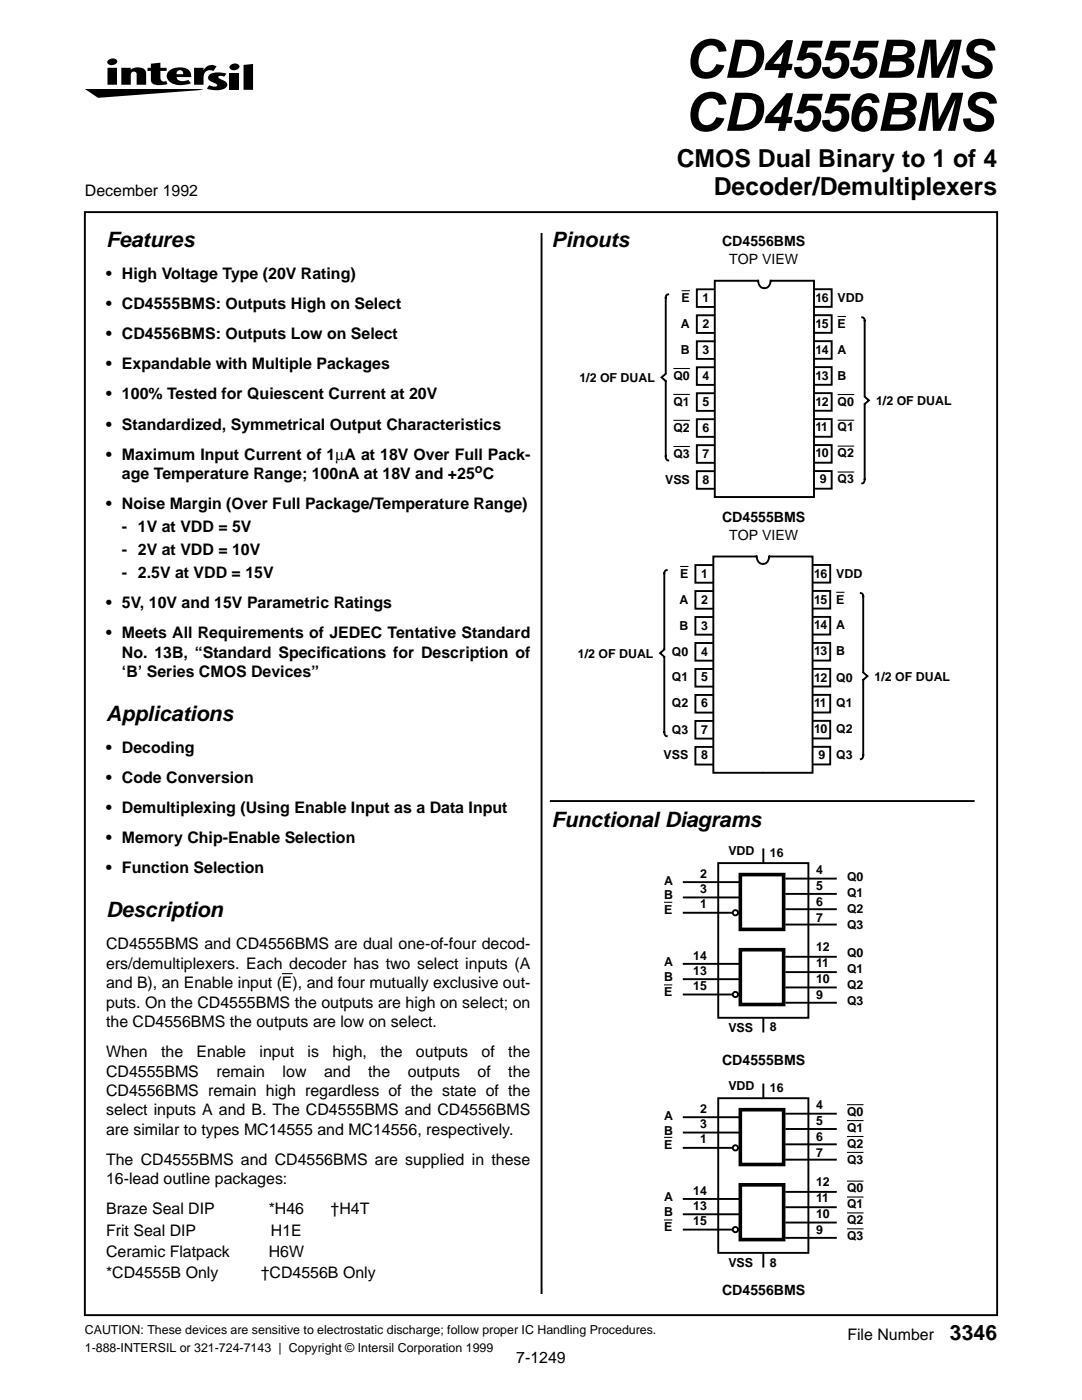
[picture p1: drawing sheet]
<svg xmlns="http://www.w3.org/2000/svg" width="216mm" height="279mm" viewBox="0 0 216 279" stroke-linecap="round" stroke-linejoin="round" font-family="sans-serif">
<path d="M16.9 42.3h182.1v220.2h-182.1zM108.1 46.6v211.6" fill="none" stroke="#000" stroke-width=".38"/>
<g fill="#000">
<path d="M16.9 17.8h23.7l-21 1.7zM24.2 13.5h1.9v.4a2.28 2.28 0 0 1 2.9 .2l.2 .6v2.2h-1.9l-.1-2.3a.61 .61 0 0 0-.7-.3 .61 .61 0 0 0-.4 .7v1.9h-1.9zM30.1 12.7l1.9-.2v1h1.2v.7h-1.2l.1 1.7a.82 .82 0 0 0 1.1 .3l.2 .6-1.2 .2a1.98 1.98 0 0 1-2-.7l-.1-2.1h-.7v-.7h.7zM38.7 13.5h1.9v.5a1.79 1.79 0 0 1 2.6-.7l-.6 .9a1.31 1.31 0 0 0-1.4 0 1.31 1.31 0 0 0-.6 1.3v1.4h-1.9zM41.7 15.1a3.7 3.7 0 0 1 3.5-.4l-.5 .6-1-.1v.4a2.97 2.97 0 0 1 1.6 1.1 .96 .96 0 0 1-1 1.2 5.3 5.3 0 0 1-3-.2l.4-.7 .2 .1a1.01 1.01 0 0 0 1.4-.1l-.4-.4a1.41 1.41 0 0 1-1.3-1.3zM45.8 14.5h1.9v3.4h-1.9zM45.9 13.1a1.09 1.09 0 0 1 1.9 .2 1.07 1.07 0 0 1-1 .7 1.07 1.07 0 0 1-1-.7zM48.6 13l1.9-.2v5.1h-1.9z"/>
<path d="M21.4 13.5v3.4h1.9v-3.4zM21.5 12.1l-.1 .2a1.01 1.01 0 0 0 1.1 .7 1.01 1.01 0 0 0 .9-.9 1.21 1.21 0 0 0-1.9 0z"/>
<path d="M33.5 14.3a1.57 1.57 0 0 0 1.1 2.4l1.6 .3 1.9-.4-.5-.7-.9 .3a1.18 1.18 0 0 1-1.5-.8l3-.1a1.8 1.8 0 0 0-2.3-1.9 2.89 2.89 0 0 0-2.4 .9zM35.4 14.2a.69 .69 0 0 1 .8-.1 .69 .69 0 0 1 .4 .7h-1.4z"/>
</g>
<path d="M162.4 68.1h3.6v3.5h-3.6z" fill-rule="evenodd" fill="#fff"/>
<path d="M162.4 68.1h3.6v3.5h-3.6" fill="none" stroke="#000" stroke-width=".38"/>
<path d="M162.4 62.9h3.6v3.5h-3.6z" fill-rule="evenodd" fill="#fff"/>
<path d="M162.4 62.9h3.6v3.5h-3.6" fill="none" stroke="#000" stroke-width=".38"/>
<path d="M162.4 57.7h3.6v3.5h-3.6z" fill-rule="evenodd" fill="#fff"/>
<path d="M162.4 57.7h3.6v3.5h-3.6" fill="none" stroke="#000" stroke-width=".38"/>
<path d="M162.4 94h3.6v3.5h-3.6z" fill-rule="evenodd" fill="#fff"/>
<path d="M162.4 94h3.6v3.5h-3.6" fill="none" stroke="#000" stroke-width=".38"/>
<path d="M162.4 73.3h3.6v3.5h-3.6z" fill-rule="evenodd" fill="#fff"/>
<path d="M162.4 73.3h3.6v3.5h-3.6" fill="none" stroke="#000" stroke-width=".38"/>
<path d="M162.4 78.5h3.6v3.5h-3.6z" fill-rule="evenodd" fill="#fff"/>
<path d="M162.4 78.5h3.6v3.5h-3.6" fill="none" stroke="#000" stroke-width=".38"/>
<path d="M162.4 83.6h3.6v3.6h-3.6z" fill-rule="evenodd" fill="#fff"/>
<path d="M162.4 83.6h3.6v3.6h-3.6" fill="none" stroke="#000" stroke-width=".38"/>
<path d="M162.4 88.8h3.6v3.5h-3.6z" fill-rule="evenodd" fill="#fff"/>
<path d="M162.4 88.8h3.6v3.5h-3.6" fill="none" stroke="#000" stroke-width=".38"/>
<path d="M139 57.7h3.6v3.6h-3.6z" fill-rule="evenodd" fill="#fff"/>
<path d="M142.6 57.7h-3.6v3.6h3.6" fill="none" stroke="#000" stroke-width=".38"/>
<path d="M139 62.9h3.6v3.5h-3.6z" fill-rule="evenodd" fill="#fff"/>
<path d="M142.6 62.9h-3.6v3.5h3.6" fill="none" stroke="#000" stroke-width=".38"/>
<path d="M139 68.1h3.6v3.5h-3.6z" fill-rule="evenodd" fill="#fff"/>
<path d="M142.6 68.1h-3.6v3.5h3.6" fill="none" stroke="#000" stroke-width=".38"/>
<path d="M139 73.3h3.6v3.5h-3.6z" fill-rule="evenodd" fill="#fff"/>
<path d="M142.6 73.3h-3.6v3.5h3.6" fill="none" stroke="#000" stroke-width=".38"/>
<path d="M139 78.5h3.6v3.5h-3.6z" fill-rule="evenodd" fill="#fff"/>
<path d="M142.6 78.5h-3.6v3.5h3.6" fill="none" stroke="#000" stroke-width=".38"/>
<path d="M139 88.8h3.6v3.6h-3.6z" fill-rule="evenodd" fill="#fff"/>
<path d="M142.6 88.8h-3.6v3.6h3.6" fill="none" stroke="#000" stroke-width=".38"/>
<path d="M139 83.7h3.6v3.5h-3.6z" fill-rule="evenodd" fill="#fff"/>
<path d="M142.6 83.7h-3.6v3.5h3.6" fill="none" stroke="#000" stroke-width=".38"/>
<path d="M139 94h3.6v3.6h-3.6z" fill-rule="evenodd" fill="#fff"/>
<path d="M142.6 94h-3.6v3.6h3.6" fill="none" stroke="#000" stroke-width=".38"/>
<path d="M142.6 56h8.6l1.2 43.2h-9.8z" fill="#fff"/>
<path d="M151.2 56h-8.6v43.2h9.8M151.3 56a1.35 1.35 0 0 0 1.1 1.5" fill="none" stroke="#000" stroke-width=".38"/>
<path d="M153.9 56h8.5v43.2h-9.8z" fill="#fff"/>
<path d="M153.8 56a1.35 1.35 0 0 1-1.2 1.5M153.9 56h8.5v43.2h-9.8" fill="none" stroke="#000" stroke-width=".38"/>
<path d="M136 58h1.7zM134.4 73.5h3.3zM134.4 78.7h3.3zM167.1 78.7h3.3zM167.1 63.2h1.7zM134.4 83.9h3.3zM134.4 89.1h3.3zM167.1 83.9h3.3zM167.1 89h3.3zM167.1 94.2h3.3z" fill="#000" stroke="#000" stroke-width=".21"/>
<path d="M172.6 79.2l.8 .7-.8 .7z" fill="#fff"/>
<path d="M172 63.3l.4 .2 .1 .5M172.5 64v15M172.6 79.2l.8 .7-.8 .7M172.5 80.7v14.9M172.5 95.7l-.1 .5-.4 .3" fill="none" stroke="#000" stroke-width=".38"/>
<path d="M132 75.3l.8-.7v1.4z" fill="#fff"/>
<path d="M132.8 59.4v15M133.3 58.7l-.3 .2-.2 .5M132.8 74.6l-.8 .7 .8 .7M132.8 76.2v14.8M132.8 91.1a.72 .72 0 0 0 .5 .8" fill="none" stroke="#000" stroke-width=".38"/>
<path d="M162.1 123.1h3.6v3.5h-3.6z" fill-rule="evenodd" fill="#fff"/>
<path d="M162.1 123.1h3.6v3.5h-3.6" fill="none" stroke="#000" stroke-width=".38"/>
<path d="M162.1 117.9h3.6v3.6h-3.6z" fill-rule="evenodd" fill="#fff"/>
<path d="M162.1 117.9h3.6v3.6h-3.6" fill="none" stroke="#000" stroke-width=".38"/>
<path d="M162.1 112.8h3.6v3.5h-3.6z" fill-rule="evenodd" fill="#fff"/>
<path d="M162.1 112.8h3.6v3.5h-3.6" fill="none" stroke="#000" stroke-width=".38"/>
<path d="M162.1 149h3.6v3.6h-3.6z" fill-rule="evenodd" fill="#fff"/>
<path d="M162.1 149h3.6v3.6h-3.6" fill="none" stroke="#000" stroke-width=".38"/>
<path d="M162.1 128.3h3.6v3.5h-3.6z" fill-rule="evenodd" fill="#fff"/>
<path d="M162.1 128.3h3.6v3.5h-3.6" fill="none" stroke="#000" stroke-width=".38"/>
<path d="M162.1 133.5h3.6v3.5h-3.6z" fill-rule="evenodd" fill="#fff"/>
<path d="M162.1 133.5h3.6v3.5h-3.6" fill="none" stroke="#000" stroke-width=".38"/>
<path d="M162.1 138.7h3.6v3.5h-3.6z" fill-rule="evenodd" fill="#fff"/>
<path d="M162.1 138.7h3.6v3.5h-3.6" fill="none" stroke="#000" stroke-width=".38"/>
<path d="M162.1 143.9h3.6v3.5h-3.6z" fill-rule="evenodd" fill="#fff"/>
<path d="M162.1 143.9h3.6v3.5h-3.6" fill="none" stroke="#000" stroke-width=".38"/>
<path d="M138.8 112.8h3.5v3.5h-3.5z" fill-rule="evenodd" fill="#fff"/>
<path d="M142.3 112.8h-3.5v3.5h3.5" fill="none" stroke="#000" stroke-width=".38"/>
<path d="M138.8 118h3.5v3.5h-3.5z" fill-rule="evenodd" fill="#fff"/>
<path d="M142.3 118h-3.5v3.5h3.5" fill="none" stroke="#000" stroke-width=".38"/>
<path d="M138.8 123.1h3.5v3.6h-3.5z" fill-rule="evenodd" fill="#fff"/>
<path d="M142.3 123.1h-3.5v3.6h3.5" fill="none" stroke="#000" stroke-width=".38"/>
<path d="M138.8 128.3h3.5v3.5h-3.5z" fill-rule="evenodd" fill="#fff"/>
<path d="M142.3 128.3h-3.5v3.5h3.5" fill="none" stroke="#000" stroke-width=".38"/>
<path d="M138.8 133.5h3.5v3.5h-3.5z" fill-rule="evenodd" fill="#fff"/>
<path d="M142.3 133.5h-3.5v3.5h3.5" fill="none" stroke="#000" stroke-width=".38"/>
<path d="M138.8 143.9h3.5v3.5h-3.5z" fill-rule="evenodd" fill="#fff"/>
<path d="M142.3 143.9h-3.5v3.5h3.5" fill="none" stroke="#000" stroke-width=".38"/>
<path d="M138.8 138.7h3.5v3.5h-3.5z" fill-rule="evenodd" fill="#fff"/>
<path d="M142.3 138.7h-3.5v3.5h3.5" fill="none" stroke="#000" stroke-width=".38"/>
<path d="M138.8 149.1h3.5v3.5h-3.5z" fill-rule="evenodd" fill="#fff"/>
<path d="M142.3 149.1h-3.5v3.5h3.5" fill="none" stroke="#000" stroke-width=".38"/>
<path d="M142.3 111.1h8.6l1.2 43.1h-9.8z" fill="#fff"/>
<path d="M150.9 111.1h-8.6v43.1h9.8M151 111.1l.1 .6a1.17 1.17 0 0 0 1 .8" fill="none" stroke="#000" stroke-width=".38"/>
<path d="M153.6 111.1h8.5v43.1h-9.7z" fill="#fff"/>
<path d="M153.5 111.1l-.1 .6a1.17 1.17 0 0 1-1 .8M153.6 111.1h8.5v43.1h-9.7" fill="none" stroke="#000" stroke-width=".38"/>
<path d="M135.7 113.1h1.7zM166.9 118.2h1.6z" fill="#000" stroke="#000" stroke-width=".21"/>
<path d="M172.3 134.2l.8 .7-.8 .7z" fill="#fff"/>
<path d="M171.8 118.4a.58 .58 0 0 1 .5 .6M172.2 119.1v14.9M172.2 135.8v14.8M172.3 134.2l.8 .7-.8 .7M172.3 150.7a.72 .72 0 0 1-.5 .8" fill="none" stroke="#000" stroke-width=".38"/>
<path d="M131.7 130.3l.8-.6v1.3z" fill="#fff"/>
<g fill="none" stroke="#000" stroke-width=".38">
<path d="M132.6 114.5v14.9M133 113.8a.58 .58 0 0 0-.5 .6M132.5 129.7l-.8 .6 .8 .7M132.6 131.2v14.8M132.5 146.1a.72 .72 0 0 0 .5 .8M136.4 176h11.1M136.4 179.1h11.1M143.3 172.3h18v30.8h-18zM156.9 175.3h9.9M156.9 178.4h9.9M136.4 192.4h11.1M136.4 195.4h11.1"/>
<path d="M136.4 198.5h11.1M136.4 182.2h11.1M156.9 181.5h9.9M156.9 184.5h9.9M156.9 190.9h9.9M156.9 194h9.9M156.9 197.1h9.9M156.9 200.1h9.9"/>
</g>
<path d="M132.5 180.1h1.6zM132.5 196.6h1.6z" fill="#000" stroke="#000" stroke-width=".21"/>
<path d="M147.7 189.5h8.7v11h-8.7z" fill="none" stroke="#000" stroke-width=".72"/>
<g fill="#fff" stroke="#000" stroke-width=".38">
<circle cx="146.7" cy="182.2" r=".53"/>
<circle cx="146.7" cy="198.5" r=".53"/>
</g>
<g fill="none" stroke="#000" stroke-width=".38">
<path d="M152.3 169.5v2.5M143.3 219.2h18v30.8h-18zM152.3 203.4v2.5M136.4 239.3h11.1M136.4 223h11.1M136.4 226h11.1M136.4 229.1h11.1M156.9 222.3h9.9M156.9 225.3h9.9M156.9 228.4h9.9M156.9 231.4h9.9M156.9 237.9h9.9"/>
<path d="M136.4 242.3h11.1M136.4 245.4h11.1M156.9 240.9h9.9M156.9 244h9.9M156.9 247h9.9"/>
</g>
<path d="M147.7 174.5h8.7v11h-8.7zM147.7 236.5h8.7v10.9h-8.7z" fill="none" stroke="#000" stroke-width=".72"/>
<path d="M132.5 227h1.6zM169 220.5h3.3zM169 223.6h3.3zM169 226.8h3.3zM169 230h3.3zM169 235.7h3.3zM169 238.9h3.3zM132.5 243.5h1.6zM169 242.1h3.3zM169 245.2h3.3z" fill="#000" stroke="#000" stroke-width=".21"/>
<g fill="#fff" stroke="#000" stroke-width=".38">
<circle cx="146.7" cy="229.1" r=".53"/>
<circle cx="146.7" cy="245.4" r=".53"/>
</g>
<path d="M109.9 159.9h84.4M152.3 216.4v2.5M152.3 250.3v2.5" fill="none" stroke="#000" stroke-width=".38"/>
<path d="M147.7 221.5h8.7v10.9h-8.7z" fill="none" stroke="#000" stroke-width=".72"/>
<path d="M56.3 194.3h2.1z" fill="#000" stroke="#000" stroke-width=".21"/>
<g font-size="10.6">
<text x="136.6" y="15.5">CD4555BMS</text>
<text x="136.6" y="26.1">CD4556BMS</text>
</g>
<g font-size="4.9">
<text x="135" y="33.3">CMOS Dual Binary to 1 of 4</text>
<text x="142.4" y="38.9">Decoder/Demultiplexers</text>
</g>
<g font-size="4.2">
<text x="21.2" y="49.4">Features</text>
<text x="110.1" y="49.4">Pinouts</text>
<text x="21.2" y="143.9">Applications</text>
<text x="110.1" y="165.1">Functional Diagrams</text>
<text x="21.2" y="183.1">Description</text>
<text x="189.6" y="267.4">3346</text>
</g>
<g font-size="3.2">
<text x="16.9" y="39.2">December 1992</text>
<text x="21.2" y="55.7">• High Voltage Type (20V Rating)</text>
<text x="21.2" y="61.7">• CD4555BMS: Outputs High on Select</text>
<text x="21.2" y="67.7">• CD4556BMS: Outputs Low on Select</text>
<text x="21.2" y="73.7">• Expandable with Multiple Packages</text>
<text x="21.2" y="79.7">• 100% Tested for Quiescent Current at 20V</text>
<text x="21.2" y="85.7">• Standardized, Symmetrical Output Characteristics</text>
<text x="21.2" y="91.7">• Maximum Input Current of 1µA at 18V Over Full Pack-</text>
<text x="24.3" y="95.6">age Temperature Range; 100nA at 18V and +25 C</text>
<text x="21.2" y="101.6">• Noise Margin (Over Full Package/Temperature Range)</text>
<text x="24.3" y="106.2">- 1V at VDD = 5V</text>
<text x="24.3" y="110.8">- 2V at VDD = 10V</text>
<text x="24.3" y="115.4">- 2.5V at VDD = 15V</text>
<text x="21.2" y="121.4">• 5V, 10V and 15V Parametric Ratings</text>
<text x="21.2" y="127.4">• Meets All Requirements of JEDEC Tentative Standard</text>
<text x="24.3" y="131.2">No. 13B, “Standard Specif</text>
<text x="64" y="131.2">ications for Description of</text>
<text x="24.3" y="135.1">‘B’ Series CMOS Devices”</text>
<text x="21.2" y="150.3">• Decoding</text>
<text x="21.2" y="156.3">• Code Conversion</text>
<text x="21.2" y="162.3">• Demultiplexing (Using Enable Input as a Data Input</text>
<text x="21.2" y="168.3">• Memory Chip-Enable Selection</text>
<text x="21.2" y="174.3">• Function Selection</text>
<text x="21.2" y="189.4">CD4555BMS and CD4556BMS are dual one-of-four decod-</text>
<text x="21.2" y="193.3">ers/demultiplexers. Each decoder has two select inputs (A</text>
<text x="21.2" y="197.2">and B), an Enable input (E), and four mutually exclusive out-</text>
<text x="21.2" y="201.1">puts. On the CD4555BMS the outputs are high on select; on</text>
<text x="21.2" y="205">the CD4556BMS the outputs are low on select.</text>
<text x="21.2" y="211">When</text>
<text x="21.2" y="214.8">CD4555BMS</text>
<text x="32.1" y="211">the</text>
<text x="39.2" y="211">Enable</text>
<text x="43.2" y="214.8">remain</text>
<text x="51.8" y="211">input</text>
<text x="56.4" y="214.8">low</text>
<text x="61.4" y="211">is</text>
<text x="64.7" y="214.8">and</text>
<text x="66.3" y="211">high,</text>
<text x="73.5" y="214.8">the</text>
<text x="75.9" y="211">the</text>
<text x="81.4" y="214.8">outputs</text>
<text x="83" y="211">outputs</text>
<text x="95.3" y="214.8">of</text>
<text x="96.1" y="211">of</text>
<text x="101.4" y="211">the</text>
<text x="101.4" y="214.8">the</text>
<text x="21.2" y="218.7">CD4556BMS remain high regardless of the state of the</text>
<text x="21.2" y="222.6">select inputs A and B. The CD4555BMS and CD4556BMS</text>
<text x="21.2" y="226.5">are similar to types MC14555 and MC14556, respectively.</text>
<text x="21.2" y="232.5">The CD4555BMS and CD4556BMS are supplied in these</text>
<text x="21.2" y="236.4">16-lead outline packages:</text>
<text x="21.2" y="242.4">Braze Seal DIP</text>
<text x="53.6" y="242.4">*H46</text>
<text x="66" y="242.4">†H4T</text>
<text x="21.2" y="246.6">Frit Seal DIP</text>
<text x="21.2" y="250.8">Ceramic Flatpack</text>
<text x="53.6" y="250.8">H6W</text>
<text x="54.1" y="246.6">H1E</text>
<text x="21.2" y="255.1">*CD4555B Only</text>
<text x="52" y="255.1">†CD4556B Only</text>
<text x="169.1" y="267.4">File Number</text>
<text x="103" y="272">7-1249</text>
</g>
<g font-size="2.8">
<text x="144.1" y="49.2">CD4556BMS</text>
<text x="145.5" y="52.7">TOP VIEW</text>
<text x="144.1" y="104.2">CD4555BMS</text>
<text x="145.5" y="107.7">TOP VIEW</text>
<text x="144.1" y="212.5">CD4555BMS</text>
<text x="144.1" y="258.3">CD4556BMS</text>
</g>
<g font-size="2.5">
<text x="135.9" y="65.4">A</text>
<text x="136" y="60.3">E</text>
<text x="140.2" y="60.3">1</text>
<text x="140.2" y="65.4">2</text>
<text x="162.7" y="65.4">15</text>
<text x="162.7" y="60.3">16</text>
<text x="167.1" y="65.4">E</text>
<text x="167.1" y="60.3">VDD</text>
<text x="135.9" y="70.6">B</text>
<text x="140.2" y="70.6">3</text>
<text x="162.7" y="70.6">14</text>
<text x="167.1" y="70.6">A</text>
<text x="115.6" y="76.2">1/2 OF DUAL</text>
<text x="134.4" y="75.8">Q0</text>
<text x="140.2" y="75.8">4</text>
<text x="162.7" y="75.8">13</text>
<text x="167.1" y="75.8">B</text>
<text x="134.4" y="81">Q1</text>
<text x="140.2" y="81">5</text>
<text x="162.7" y="81">12</text>
<text x="167.1" y="81">Q0</text>
<text x="174.8" y="80.8">1/2 OF DUAL</text>
<text x="134.4" y="86.1">Q2</text>
<text x="140.2" y="86.1">6</text>
<text x="162.7" y="86.1">11</text>
<text x="167.1" y="86.1">Q1</text>
<text x="94.8" y="94.3">o</text>
<text x="134.4" y="91.4">Q3</text>
<text x="140.2" y="91.4">7</text>
<text x="162.7" y="91.3">10</text>
<text x="167.1" y="91.3">Q2</text>
<text x="132.7" y="96.5">VSS</text>
<text x="140.2" y="96.5">8</text>
<text x="163.6" y="96.4">9</text>
<text x="167.1" y="96.4">Q3</text>
<text x="135.7" y="115.3">E</text>
<text x="139.9" y="115.3">1</text>
<text x="162.4" y="115.3">16</text>
<text x="166.9" y="115.3">VDD</text>
<text x="135.6" y="120.5">A</text>
<text x="135.6" y="125.6">B</text>
<text x="139.9" y="120.5">2</text>
<text x="139.9" y="125.6">3</text>
<text x="162.4" y="125.6">14</text>
<text x="162.4" y="120.5">15</text>
<text x="166.9" y="120.5">E</text>
<text x="166.9" y="125.6">A</text>
<text x="115.3" y="131.2">1/2 OF DUAL</text>
<text x="134.1" y="130.8">Q0</text>
<text x="139.9" y="130.8">4</text>
<text x="162.4" y="130.8">13</text>
<text x="166.9" y="130.8">B</text>
<text x="134.1" y="136">Q1</text>
<text x="139.9" y="136">5</text>
<text x="162.4" y="136">12</text>
<text x="166.9" y="136">Q0</text>
<text x="174.5" y="135.8">1/2 OF DUAL</text>
<text x="134.1" y="141.2">Q2</text>
<text x="139.9" y="141.2">6</text>
<text x="162.4" y="141.1">11</text>
<text x="166.9" y="141.1">Q1</text>
<text x="134.1" y="146.4">Q3</text>
<text x="139.9" y="146.4">7</text>
<text x="162.4" y="146.3">10</text>
<text x="166.9" y="146.3">Q2</text>
<text x="132.4" y="151.6">VSS</text>
<text x="139.9" y="151.6">8</text>
<text x="163.3" y="151.5">9</text>
<text x="166.9" y="151.5">Q3</text>
<text x="145.3" y="170.6">VDD</text>
<text x="153.6" y="171.1">16</text>
<text x="132.5" y="176.7">A</text>
<text x="132.5" y="179.5">B</text>
<text x="139.7" y="175.3">2</text>
<text x="139.7" y="178.3">3</text>
<text x="162.8" y="174.4">4</text>
<text x="162.8" y="177.6">5</text>
<text x="169" y="175.8">Q0</text>
<text x="169" y="179">Q1</text>
<text x="132.5" y="182.3">E</text>
<text x="139.7" y="181.3">1</text>
<text x="162.8" y="180.7">6</text>
<text x="162.8" y="183.9">7</text>
<text x="169" y="182.1">Q2</text>
<text x="169" y="185.3">Q3</text>
<text x="138.3" y="191.6">14</text>
<text x="162.8" y="189.8">12</text>
<text x="169" y="191">Q0</text>
<text x="132.5" y="192.8">A</text>
<text x="132.5" y="195.8">B</text>
<text x="138.3" y="194.6">13</text>
<text x="138.3" y="197.6">15</text>
<text x="162.8" y="193">11</text>
<text x="162.8" y="196.2">10</text>
<text x="169" y="194.2">Q1</text>
<text x="169" y="197.4">Q2</text>
<text x="132.5" y="198.8">E</text>
<text x="162.8" y="199.3">9</text>
<text x="169" y="200.6">Q3</text>
<text x="145.3" y="206">VSS</text>
<text x="153.6" y="205.9">8</text>
<text x="145.3" y="217.5">VDD</text>
<text x="153.6" y="218">16</text>
<text x="162.8" y="221.3">4</text>
<text x="132.5" y="223.6">A</text>
<text x="132.5" y="226.4">B</text>
<text x="139.7" y="222.2">2</text>
<text x="139.7" y="225.2">3</text>
<text x="162.8" y="224.5">5</text>
<text x="162.8" y="227.7">6</text>
<text x="169" y="222.7">Q0</text>
<text x="169" y="225.9">Q1</text>
<text x="132.5" y="229.2">E</text>
<text x="139.7" y="228.2">1</text>
<text x="162.8" y="230.8">7</text>
<text x="169" y="229.1">Q2</text>
<text x="169" y="232.2">Q3</text>
<text x="132.5" y="239.7">A</text>
<text x="138.3" y="238.5">14</text>
<text x="162.8" y="236.7">12</text>
<text x="162.8" y="239.9">11</text>
<text x="169" y="238">Q0</text>
<text x="132.5" y="245.7">E</text>
<text x="132.5" y="242.7">B</text>
<text x="138.3" y="241.5">13</text>
<text x="138.3" y="244.5">15</text>
<text x="162.8" y="243.1">10</text>
<text x="169" y="241.1">Q1</text>
<text x="169" y="244.3">Q2</text>
<text x="162.8" y="246.3">9</text>
<text x="169" y="247.5">Q3</text>
<text x="145.3" y="253">VSS</text>
<text x="153.6" y="252.8">8</text>
<text x="16.9" y="266.2">CAUTION: These devices are sensitive to electrostatic discharge; follow proper IC Handling Procedures.</text>
<text x="16.9" y="269.8">1-888-INTERSIL or 321-724-7143 | Copyright © Intersil Corporation 1999</text>
</g>
</svg>
